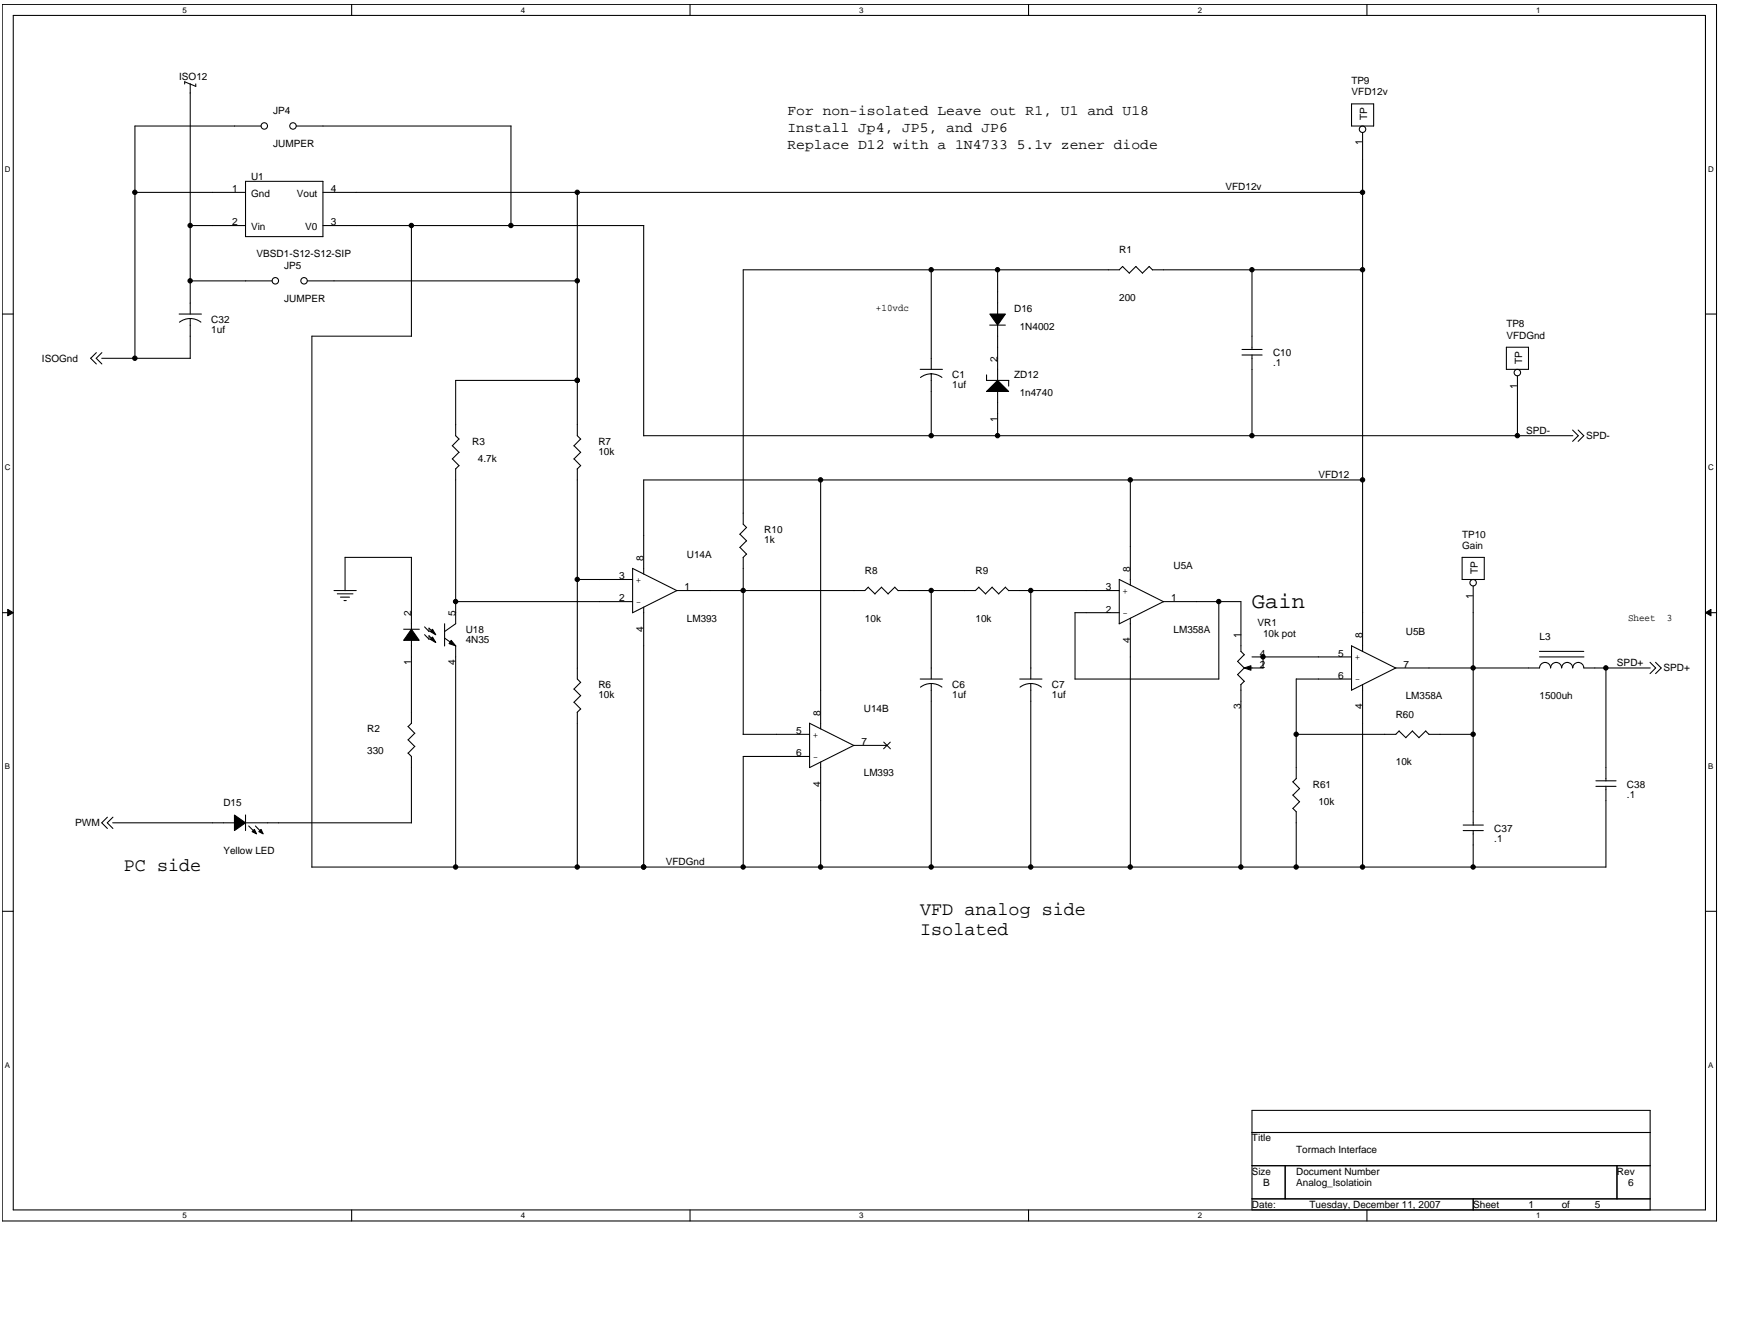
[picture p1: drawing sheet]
<svg xmlns="http://www.w3.org/2000/svg" width="279mm" height="216mm" viewBox="0 0 279 216" stroke-linecap="round" stroke-linejoin="round" font-family="sans-serif">
<path d="M.4 .7h275.5v195.6h-275.5zM2.1 2.5h272.1v192h-272.1z" fill="none" stroke="#000" stroke-width=".17"/>
<g fill="#fff">
<path d="M29.3 .9h.7v1.4h-.7z"/>
<path d="M29.3 194.7h.7v1.4h-.7z"/>
</g>
<path d="M56.5 .7v1.8M56.5 194.5v1.8" fill="none" stroke="#000" stroke-width=".17"/>
<g fill="#fff">
<path d="M83.7 .9h.7v1.4h-.7z"/>
<path d="M83.7 194.7h.7v1.4h-.7z"/>
</g>
<path d="M110.9 .7v1.8M110.9 194.5v1.8" fill="none" stroke="#000" stroke-width=".17"/>
<g fill="#fff">
<path d="M138.1 .9h.7v1.4h-.7z"/>
<path d="M138.1 194.7h.7v1.4h-.7z"/>
</g>
<path d="M165.3 .7v1.8M165.3 194.5v1.8" fill="none" stroke="#000" stroke-width=".17"/>
<g fill="#fff">
<path d="M192.5 .9h.7v1.4h-.7z"/>
<path d="M192.5 194.7h.7v1.4h-.7z"/>
</g>
<path d="M219.7 .7v1.8M219.7 194.5v1.8" fill="none" stroke="#000" stroke-width=".17"/>
<g fill="#fff">
<path d="M246.9 .9h.7v1.4h-.7z"/>
<path d="M246.9 194.7h.7v1.4h-.7z"/>
<path d="M.8 26.5h.9v1.4h-.9z"/>
<path d="M274.6 26.5h.9v1.4h-.9z"/>
<path d="M.8 74.5h.9v1.4h-.9z"/>
<path d="M274.6 74.5h.9v1.4h-.9z"/>
</g>
<path d="M.4 50.5h1.7M274.2 50.5h1.7" fill="none" stroke="#000" stroke-width=".17"/>
<g fill="#fff">
<path d="M.8 122.5h.8v1.4h-.8z"/>
<path d="M274.6 122.5h.9v1.4h-.9z"/>
</g>
<path d="M.4 98.5h1.7M274.2 98.5h1.7" fill="none" stroke="#000" stroke-width=".17"/>
<path d="M1.2 98l.9 .5-.9 .5zM274.2 98.5l.9-.5v1z" fill="#000"/>
<path d="M1.2 98l.9 .5-.9 .5zM274.2 98.5l.9-.5v1z" fill="none" stroke="#000" stroke-width=".16"/>
<g fill="#fff">
<path d="M.8 170.5h.8v1.4h-.8z"/>
<path d="M274.6 170.5h.9v1.4h-.9z"/>
</g>
<g fill="none" stroke="#000" stroke-width=".17">
<path d="M29.7 13.5v-.4l1.8 .8M30.6 13.5v37M31.5 13.5v.4M217.3 16.7h3.5v3.6h-3.5zM21.7 30.9h17.8M30.6 36.3h8.9M39.5 29.2h12.4v8.8h-12.4zM42 20.3h-20.3v37.3M47.6 20.3h34.6l-.1 16M51.9 30.9h167.2M51.9 36.3h51.6v33.8l149.3-.1M66.1 36.3v17.8l-16-.1v85.4"/>
<path d="M92.8 30.9v39.1l.6 .6M219 21.3v83.4M15.5 56.7l-.9 .9 .9 .9M16.4 57.6h14.2M16.4 56.7l-.9 .9 .9 .9M28.8 50.5h3.6M30.6 51.2l.7 .1 1 .5M30.6 51.2l-1.1 .2-.7 .4M30.6 51.2v6.4M30.6 45.2h13.1M49.4 45.2h43.4M147.9 59.4h3.6"/>
<path d="M149.7 43.4v16M159.1 52.3h2.5M159.1 50.5h2.5l-1.2 1.8zM160.4 43.4v7.1M160.4 52.3v8.9M180.5 42.8l1.1 1.1M180.5 42.8l-.6 .6h-60.4v40.9l.5 .5M182.6 42.8l1.1 1.1M182.6 42.8l-1.1 1.1M185.3 43.4h33.8M185.3 43.4l-.5-.6-1.1 1.1M199.7 57.1h3.2"/>
<path d="M199.7 56.2h3.2M201.3 43.4v12.8M201.3 57v13.1M242.2 55.8h3.5v3.6h-3.5zM73.3 75.4v24.9l-1.8 1.2M73.8 74.8l-.6 .6M73.8 70.6l-1.1 1.1 1.1 1M73.8 72.7l-1.1 1.1 1.1 1.1M92.8 61.2h-19.5v8.8l.5 .6M93.3 70.6l-1 1.1 1.1 1M93.3 72.7l-1 1.1 1.1 1.1M93.3 74.8l-.5 .6v33.8l.6 .5"/>
<path d="M131.9 77.1v40.1M149.7 60.1l.7 .1 1 .5M149.7 60.1l-1.1 .2-.6 .4M149.7 60.1v10M158.6 60.3v.9h3.6v.9M160.4 61.2l1.8 1.7h-3.6zM160.4 62.9v7.2M181.7 77.1v17M219.1 77.2h-115.6v15.1M243.9 60.4v9.7M252.8 69.1l.9 .9-.9 1M253.7 69.1l.9 .9-.9 1"/>
<path d="M53.7 94.9h3.6M54.2 95.5h2.5M54.7 96h1.5M55.3 96.5h.4M55.5 95v-5.4h10.6v11.6M73.3 96.7h28.4M92.8 93.2h8.9M101.7 91.4v7.1l7.1-3.6h30.2l.6-.5 1.1 1.1M101.7 91.4l7.1 3.6M103.5 97.6v41.8M118.9 85.9l1.1 1.1M118.9 88l1.1 1.1"/>
<path d="M119.5 89.6v28.5M120 84.8l-1.1 1.1M120 86.9l-1.1 1.1M120 89.1l-.5 .5M140.6 95.5l1.1-1.1 1.1 1.1M143.8 94.4l.6 .6M143.9 94.4l-1.1 1.1M149.7 94.9v14.3M157.3 94.4l1.1 1.1M157.4 94.4l-.6 .5h-12.4M159.5 94.4l1.1 1.1M159.5 94.4l-1.1 1.1"/>
<path d="M162.2 94.9h17.7M162.2 95l-.6-.6-1.1 1.1M165.7 94.9v14.3M179.9 93.1v7.2l7.1-3.6h12.5v8l.5 .6-1.1 1M179.9 93.2l7.2 3.5M179.9 98.5h-7.1v10.7M181.7 99.4v40M195.9 96.7v12.5M235 89.6h3.6v3.6h-3.6zM236.8 94.2v38.5M64.9 101.2h2.5M65.6 118.9l1.1 1.1"/>
<path d="M65.6 116.8l1.1 1.1-1.1 1M66.1 101.2l1.3 1.7h-2.5zM66.1 102.9l.1 13.4-.6 .5M66.7 120l-1.1 1.1M68.3 102l.7 .8M68.3 100.8l.7 .7M69 101l.7 .7M69 101v.5M69 102.8v-.6l.7 .7M69.5 102.4l.6 .9-.9-.5zM69.5 101.2l.6 .8-.9-.5zM71.5 102.6l1.8 1.2"/>
<path d="M71.5 100.3v3.5M72.5 102.9l.8 .9-1.1-.3zM73.3 103.8v35.6M92.3 110.8l1.1 1M93.3 114l-.5 .5v24.9M93.3 109.7l-1 1.1M93.3 111.8l-1 1.1 1.1 1.1M119.5 118.1h10.6M137.3 119.8l-7.2-3.5v7.1M142.6 119.8h-5.3l-7.2 3.6M147.9 109.2h3.6M149.7 109.9l.7 .1 1 .5"/>
<path d="M149.7 109.9l-1.1 .2-.6 .4M149.7 109.9v29.5M163.9 109.2h3.6M165.7 109.9l.7 .1 1 .5M165.7 109.9l-1.1 .2-.6 .4M165.7 109.9v29.5M172.8 109.2h23.2M199 106.3l1 1.1-1.1 1.1M199 108.4l1 1.1M199.5 110v29.4M200 107.4l1.1-.4v.7zM200 109.5l-.5 .6"/>
<path d="M201.3 105.6h16M203 105.6v1.8h-2.1M217.3 109.2h-8.9v16l-.6 .5M219 110v29.4M224.4 107.4l-7.1-3.6v7.1M224.9 117.5l1.1 1.1M224.9 117.5l-.5 .6h-16M227 117.5l1.1 1.1 1.1-1.1 .5 .6M227.1 117.5l-1.1 1.1M229.7 118.1h7.1M247.5 104.7h7.1M247.5 105.6h7.1"/>
<path d="M258.2 107.4v18.1M265.3 106.5l.9 .9-.9 .9M265.3 107.4h-10.7a.89 .89 0 0 0-.9-.9 .89 .89 0 0 0-.9 .9 .89 .89 0 0 0-.9-.9 .89 .89 0 0 0-.8 .9 .89 .89 0 0 0-1-.9h.1a.89 .89 0 0 0-.9 .9 .89 .89 0 0 0-.9-.9 .89 .89 0 0 0-.9 .9h-23.1l-7.2 3.6M266.1 106.5l1 .9-1 .9M17.3 131.4l-.9 .9 .9 .9M18.1 132.3h19.6M18.2 131.4l-1 .9 1 .9M37.7 131l1.8 1.3-1.8 1.2zM39.5 131v2.5M39.5 132.3h26.6M40 132.8l1.1 1.1M40.9 133.3l.3 .8-.7-.4z"/>
<path d="M41.1 132.8l1 1.1M42 133.3l.3 .8-.7-.4zM50.1 139.4h208.1M65.6 121.1l.5 .5v10.7M130.1 121.6h-10.6v17.8M131.9 122.5v16.9M207.8 129.9l.6 .6v8.9M207.8 127.8l1.1 1.1M207.8 125.7l1.1 1.1M208.9 128.9l-1.1 1.1M208.9 126.7l-1.1 1.1M235.2 133.5h3.3"/>
<path d="M235.2 132.6h3.3M236.8 133.5v5.9M256.6 126.4h3.2M256.6 125.5h3.2M258.2 126.4v13M.4 146.5h1.7M274.2 146.5h1.7M201.3 178.5h64v16h-64zM201.3 182.1h64M201.3 187.4h64M201.3 192.7h64M206.6 187.4v5.3"/>
<path d="M236.8 192.7v1.8M259.9 187.4v5.3"/>
<circle cx="21.7" cy="30.9" r=".35"/>
<circle cx="30.6" cy="36.3" r=".35"/>
<circle cx="42.5" cy="20.2" r=".52"/>
<circle cx="47.1" cy="20.2" r=".52"/>
<circle cx="66.1" cy="36.3" r=".35"/>
<circle cx="82.1" cy="36.3" r=".35"/>
<circle cx="92.8" cy="30.9" r=".35"/>
<circle cx="219" cy="20.8" r=".52"/>
<circle cx="219" cy="30.9" r=".35"/>
<circle cx="21.7" cy="57.6" r=".35"/>
<circle cx="30.6" cy="45.1" r=".35"/>
<circle cx="44.3" cy="45.1" r=".52"/>
<circle cx="48.9" cy="45.1" r=".52"/>
<circle cx="92.8" cy="45.1" r=".35"/>
<circle cx="149.7" cy="43.4" r=".35"/>
<circle cx="160.4" cy="43.4" r=".35"/>
<circle cx="201.3" cy="43.4" r=".35"/>
<circle cx="219" cy="43.4" r=".35"/>
<circle cx="243.9" cy="59.9" r=".52"/>
<circle cx="92.8" cy="61.1" r=".35"/>
<circle cx="131.9" cy="77.1" r=".35"/>
<circle cx="149.7" cy="70" r=".35"/>
<circle cx="160.4" cy="70" r=".35"/>
<circle cx="181.7" cy="77.1" r=".35"/>
<circle cx="201.3" cy="70" r=".35"/>
<circle cx="219" cy="77.1" r=".35"/>
<circle cx="243.9" cy="70" r=".35"/>
<circle cx="73.2" cy="96.7" r=".35"/>
<circle cx="92.8" cy="93.1" r=".35"/>
<circle cx="119.5" cy="94.9" r=".35"/>
<circle cx="149.7" cy="94.9" r=".35"/>
<circle cx="165.7" cy="94.9" r=".35"/>
<circle cx="195.9" cy="96.7" r=".35"/>
<circle cx="236.8" cy="93.7" r=".52"/>
<circle cx="203" cy="105.6" r=".35"/>
<circle cx="208.4" cy="118" r=".35"/>
<circle cx="236.8" cy="107.4" r=".35"/>
<circle cx="236.8" cy="118" r=".35"/>
<circle cx="258.2" cy="107.4" r=".35"/>
<circle cx="73.2" cy="139.4" r=".35"/>
<circle cx="92.8" cy="139.4" r=".35"/>
<circle cx="103.5" cy="139.4" r=".35"/>
<circle cx="119.5" cy="139.4" r=".35"/>
<circle cx="131.9" cy="139.4" r=".35"/>
<circle cx="149.7" cy="139.4" r=".35"/>
<circle cx="165.7" cy="139.4" r=".35"/>
<circle cx="181.7" cy="139.4" r=".35"/>
<circle cx="199.5" cy="139.4" r=".35"/>
<circle cx="208.4" cy="139.4" r=".35"/>
<circle cx="219" cy="139.4" r=".35"/>
<circle cx="236.8" cy="139.4" r=".35"/>
</g>
<g fill="#000">
<path d="M160.4 61.2l1.8 1.7h-3.6zM69.5 102.4l.6 .9-.9-.5zM69.5 101.2l.6 .8-.9-.5zM72.5 102.9l.8 .9-1.1-.3zM200 107.4l1.1-.4v.7z"/>
<path d="M159.1 50.5h2.5l-1.2 1.8z" fill-rule="evenodd"/>
<path d="M66.1 101.2l1.3 1.7h-2.5z" fill-rule="evenodd"/>
<path d="M37.7 131l1.8 1.3-1.8 1.2z" fill-rule="evenodd"/>
<path d="M40.9 133.3l.3 .8-.7-.4z" fill-rule="evenodd"/>
<path d="M42 133.3l.3 .8-.7-.4z" fill-rule="evenodd"/>
<circle cx="21.7" cy="30.9" r=".35"/>
<circle cx="30.6" cy="36.3" r=".35"/>
<circle cx="66.1" cy="36.3" r=".35"/>
<circle cx="82.1" cy="36.3" r=".35"/>
<circle cx="92.8" cy="30.9" r=".35"/>
<circle cx="219" cy="30.9" r=".35"/>
<circle cx="21.7" cy="57.6" r=".35"/>
<circle cx="30.6" cy="45.1" r=".35"/>
<circle cx="92.8" cy="45.1" r=".35"/>
<circle cx="149.7" cy="43.4" r=".35"/>
<circle cx="160.4" cy="43.4" r=".35"/>
<circle cx="201.3" cy="43.4" r=".35"/>
<circle cx="219" cy="43.4" r=".35"/>
<circle cx="92.8" cy="61.1" r=".35"/>
<circle cx="131.9" cy="77.1" r=".35"/>
<circle cx="149.7" cy="70" r=".35"/>
<circle cx="160.4" cy="70" r=".35"/>
<circle cx="181.7" cy="77.1" r=".35"/>
<circle cx="201.3" cy="70" r=".35"/>
<circle cx="219" cy="77.1" r=".35"/>
<circle cx="243.9" cy="70" r=".35"/>
<circle cx="73.2" cy="96.7" r=".35"/>
<circle cx="92.8" cy="93.1" r=".35"/>
<circle cx="119.5" cy="94.9" r=".35"/>
<circle cx="149.7" cy="94.9" r=".35"/>
<circle cx="165.7" cy="94.9" r=".35"/>
<circle cx="195.9" cy="96.7" r=".35"/>
<circle cx="203" cy="105.6" r=".35"/>
<circle cx="208.4" cy="118" r=".35"/>
<circle cx="236.8" cy="107.4" r=".35"/>
<circle cx="236.8" cy="118" r=".35"/>
<circle cx="258.2" cy="107.4" r=".35"/>
<circle cx="73.2" cy="139.4" r=".35"/>
<circle cx="92.8" cy="139.4" r=".35"/>
<circle cx="103.5" cy="139.4" r=".35"/>
<circle cx="119.5" cy="139.4" r=".35"/>
<circle cx="131.9" cy="139.4" r=".35"/>
<circle cx="149.7" cy="139.4" r=".35"/>
<circle cx="165.7" cy="139.4" r=".35"/>
<circle cx="181.7" cy="139.4" r=".35"/>
<circle cx="199.5" cy="139.4" r=".35"/>
<circle cx="208.4" cy="139.4" r=".35"/>
<circle cx="219" cy="139.4" r=".35"/>
<circle cx="236.8" cy="139.4" r=".35"/>
</g>
<path d="M142.1 119.3l1 1.1M143.1 119.3l-1.1 1.1" fill="none" stroke="#000" stroke-width=".16"/>
<text font-size="3.6" x="201.3" y="97.8">Gain</text>
<g font-size="3">
<text x="19.9" y="140">PC side</text>
<text x="147.9" y="147.1">VFD analog side</text>
<text x="147.9" y="150.3">Isolated</text>
</g>
<g font-size="2.3">
<text x="126.6" y="18.5">For non-isolated Leave out R1, U1 and U18</text>
<text x="126.6" y="21.2">Install Jp4, JP5, and JP6</text>
<text x="126.6" y="23.9">Replace D12 with a 1N4733 5.1v zener diode</text>
</g>
<g font-size="1.6">
<text x="28.8" y="12.8">ISO12</text>
<text x="217.3" y="13.5">TP9</text>
<text x="217.3" y="15.3">VFD12v</text>
<text x="43.9" y="18.3">JP4</text>
<text x="43.9" y="23.6">JUMPER</text>
<text x="219" y="23.4" transform="rotate(-90 219 23.4)">1</text>
<text x="219.8" y="19.4" transform="rotate(-90 219.8 19.4)">TP</text>
<text x="40.4" y="29">U1</text>
<text x="37.3" y="30.9">1</text>
<text x="40.4" y="31.6">Gnd</text>
<text x="47.7" y="31.6">Vout</text>
<text x="53.2" y="30.9">4</text>
<text x="197" y="30.6">VFD12v</text>
<text x="37.3" y="36.2">2</text>
<text x="40.4" y="37">Vin</text>
<text x="41.2" y="41.3">VBSD1-S12-S12-SIP</text>
<text x="49.1" y="37">V0</text>
<text x="53.2" y="36.2">3</text>
<text x="179.9" y="40.7">R1</text>
<text x="45.7" y="43.2">JP5</text>
<text x="34" y="51.9">C32</text>
<text x="34" y="53.5">1uf</text>
<text x="45.7" y="48.5">JUMPER</text>
<text x="140.8" y="50">+10vdc</text>
<text x="163" y="50.1">D16</text>
<text x="163.9" y="53">1N4002</text>
<text x="179.9" y="48.4">200</text>
<text x="242.2" y="52.6">TP8</text>
<text x="6.7" y="58.1">ISOGnd</text>
<text x="160.4" y="58.1" transform="rotate(-90 160.4 58.1)">2</text>
<text x="204.7" y="57.3">C10</text>
<text x="204.7" y="58.9">.1</text>
<text x="242.2" y="54.4">VFDGnd</text>
<text x="244.7" y="58.5" transform="rotate(-90 244.7 58.5)">TP</text>
<text x="153.1" y="60.8">C1</text>
<text x="153.1" y="62.4">1uf</text>
<text x="163" y="60.8">ZD12</text>
<text x="163.9" y="63.7">1n4740</text>
<text x="243.9" y="62.5" transform="rotate(-90 243.9 62.5)">1</text>
<text x="75.9" y="71.5">R3</text>
<text x="96.2" y="71.5">R7</text>
<text x="160.4" y="67.8" transform="rotate(-90 160.4 67.8)">1</text>
<text x="245.4" y="69.7">SPD-</text>
<text x="255" y="70.6">SPD-</text>
<text x="76.8" y="74.3">4.7k</text>
<text x="96.2" y="73.1">10k</text>
<text x="211.9" y="76.8">VFD12</text>
<text x="110.4" y="89.6">U14A</text>
<text x="122.9" y="85.7">R10</text>
<text x="122.9" y="87.3">1k</text>
<text x="235" y="86.4">TP10</text>
<text x="235" y="88.2">Gain</text>
<text x="99.6" y="93.1">3</text>
<text x="102.2" y="93.7">+</text>
<text x="103.5" y="90.1" transform="rotate(-90 103.5 90.1)">8</text>
<text x="110.1" y="94.9">1</text>
<text x="139" y="92.3">R8</text>
<text x="156.8" y="92.3">R9</text>
<text x="177.8" y="94.9">3</text>
<text x="180.5" y="95.5">+</text>
<text x="181.7" y="91.9" transform="rotate(-90 181.7 91.9)">8</text>
<text x="188.7" y="91.4">U5A</text>
<text x="237.6" y="92.3" transform="rotate(-90 237.6 92.3)">TP</text>
<text x="66.1" y="99" transform="rotate(-90 66.1 99)">2</text>
<text x="73.2" y="99" transform="rotate(-90 73.2 99)">5</text>
<text x="74.9" y="101.7">U18</text>
<text x="99.6" y="96.7">2</text>
<text x="102.2" y="97.3">-</text>
<text x="103.5" y="101.6" transform="rotate(-90 103.5 101.6)">4</text>
<text x="110.4" y="99.9">LM393</text>
<text x="139" y="99.9">10k</text>
<text x="156.8" y="99.9">10k</text>
<text x="177.8" y="98.5">2</text>
<text x="180.5" y="99">-</text>
<text x="188.3" y="96.7">1</text>
<text x="188.7" y="101.7">LM358A</text>
<text x="202.2" y="100.7">VR1</text>
<text x="236.8" y="96.3" transform="rotate(-90 236.8 96.3)">1</text>
<text x="261.7" y="99.8">Sheet</text>
<text x="267.9" y="99.8">3</text>
<text x="66.1" y="106.9" transform="rotate(-90 66.1 106.9)">1</text>
<text x="73.2" y="106.9" transform="rotate(-90 73.2 106.9)">4</text>
<text x="74.9" y="103.3">4N35</text>
<text x="181.7" y="103.4" transform="rotate(-90 181.7 103.4)">4</text>
<text x="199.5" y="102.6" transform="rotate(-90 199.5 102.6)">1</text>
<text x="202.5" y="107.4">2</text>
<text x="202.5" y="105.6">4</text>
<text x="203" y="102.4">10k pot</text>
<text x="215.1" y="105.6">5</text>
<text x="217.8" y="106.2">+</text>
<text x="219" y="102.6" transform="rotate(-90 219 102.6)">8</text>
<text x="225.6" y="107.4">7</text>
<text x="226" y="102.1">U5B</text>
<text x="247.5" y="103">L3</text>
<text x="259.9" y="107">SPD+</text>
<text x="267.4" y="107.9">SPD+</text>
<text x="96.2" y="110.6">R6</text>
<text x="96.2" y="112.2">10k</text>
<text x="153.1" y="110.6">C6</text>
<text x="153.1" y="112.2">1uf</text>
<text x="169.1" y="110.6">C7</text>
<text x="169.1" y="112.2">1uf</text>
<text x="215.1" y="109.1">6</text>
<text x="217.8" y="109.7">-</text>
<text x="226" y="112.4">LM358A</text>
<text x="247.5" y="112.4">1500uh</text>
<text x="59" y="117.7">R2</text>
<text x="128" y="118">5</text>
<text x="130.7" y="118.6">+</text>
<text x="131.9" y="115" transform="rotate(-90 131.9 115)">8</text>
<text x="138.5" y="119.8">7</text>
<text x="138.9" y="114.5">U14B</text>
<text x="199.5" y="114" transform="rotate(-90 199.5 114)">3</text>
<text x="219" y="114" transform="rotate(-90 219 114)">4</text>
<text x="224.4" y="115.4">R60</text>
<text x="59" y="121.3">330</text>
<text x="128" y="121.6">6</text>
<text x="130.7" y="122.2">-</text>
<text x="138.9" y="124.8">LM393</text>
<text x="224.4" y="123">10k</text>
<text x="35.9" y="129.6">D15</text>
<text x="131.9" y="126.5" transform="rotate(-90 131.9 126.5)">4</text>
<text x="211" y="126.6">R61</text>
<text x="211.9" y="129.4">10k</text>
<text x="261.5" y="126.6">C38</text>
<text x="261.5" y="128.2">.1</text>
<text x="12.1" y="132.8">PWM</text>
<text x="35.9" y="137.3">Yellow LED</text>
<text x="240.2" y="133.7">C37</text>
<text x="240.2" y="135.3">.1</text>
<text x="107" y="139">VFDGnd</text>
<text x="201.3" y="183.5">Title</text>
<text x="208.4" y="185.3">Tormach Interface</text>
<text x="201.3" y="188.8">Size</text>
<text x="203" y="190.6">B</text>
<text x="208.4" y="188.8">Document Number</text>
<text x="208.4" y="190.6">Analog_Isolatioin</text>
<text x="259.9" y="188.8">Rev</text>
<text x="261.7" y="190.6">6</text>
<text x="201.3" y="194.2">Date:</text>
<text x="210.5" y="194.2">Tuesday, December 11, 2007</text>
<text x="236.8" y="194.2">Sheet</text>
<text x="245.7" y="194.2">1</text>
<text x="251.1" y="194.2">of</text>
<text x="256.4" y="194.2">5</text>
</g>
<g font-size="1.3">
<text x="29.3" y="2">5</text>
<text x="83.7" y="2">4</text>
<text x="138.1" y="2">3</text>
<text x="192.5" y="2">2</text>
<text x="246.9" y="2">1</text>
<text x=".8" y="27.6">D</text>
<text x="274.6" y="27.6">D</text>
<text x=".8" y="75.6">C</text>
<text x="274.6" y="75.6">C</text>
<text x=".8" y="123.6">B</text>
<text x="274.6" y="123.6">B</text>
<text x=".8" y="171.6">A</text>
<text x="274.6" y="171.6">A</text>
<text x="29.3" y="195.8">5</text>
<text x="83.7" y="195.8">4</text>
<text x="138.1" y="195.8">3</text>
<text x="192.5" y="195.8">2</text>
<text x="246.9" y="195.8">1</text>
</g>
</svg>
